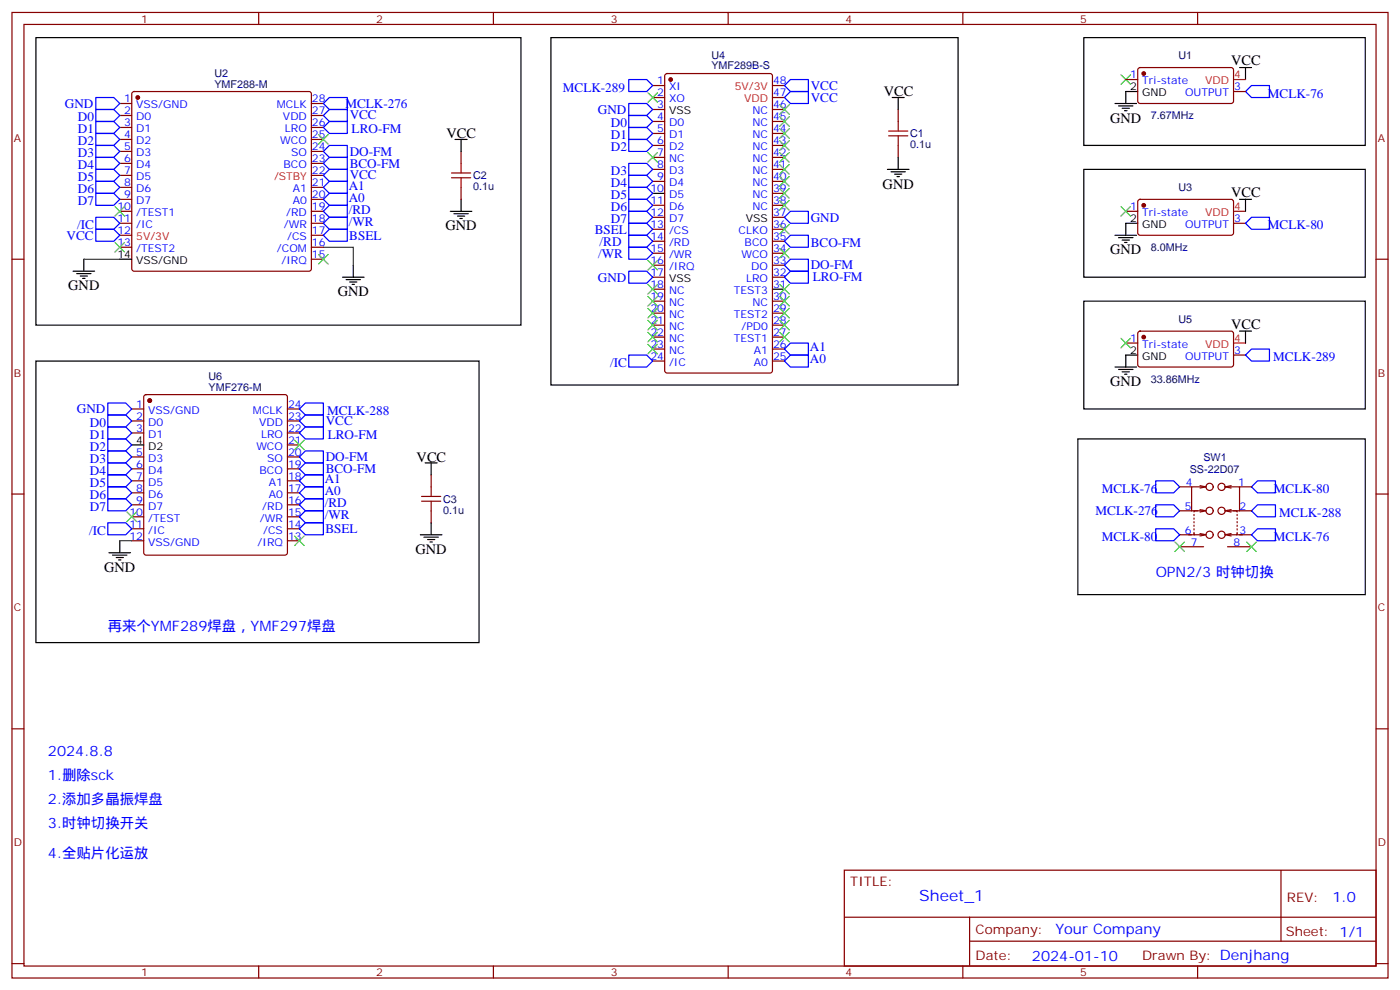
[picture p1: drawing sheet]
<svg xmlns="http://www.w3.org/2000/svg" width="412mm" height="292mm" viewBox="0 0 412 292" stroke-linecap="round" stroke-linejoin="round" font-family="sans-serif">
<g fill="none" stroke="#870000" stroke-width=".35">
<path d="M3.5 3.7h405.4v284.3h-405.4zM7.1 7.2h398.2v277.3h-398.2zM76.2 3.7v3.5M145.3 3.7v3.5M214.5 3.7v3.5M283.6 3.7v3.5M352.8 3.7v3.5M35.3 30.5h3.5M35.3 34h3.5M35.3 37.5h3.5M39 27.2l.5-.2h51.5l.5 .2 .2 .5v51.5l-.2 .5-.5 .2h-51.5l-.5-.3-.2-.4v-51.5zM91.7 30.5h3.5"/>
<path d="M91.7 34h3.5M91.7 37.5h3.5M192.3 25.2h3.5M192.3 28.7h3.5M192.3 32.2h3.5M192.3 35.8h3.5M192.3 39.3h3.5M196 21.9l.5-.2h30.3l.7 .4v87l-.4 .7-30.6 .1-.7-.5v-87zM227.5 25.2h3.6M227.5 28.7h3.6M227.5 32.2h3.6M227.5 35.8h3.6"/>
<path d="M227.5 39.3h3.6M264.6 32.2v3.6M331.6 23.4h3.5M335.4 20.1l.4-.2 27.1 .1 .5 .6-.1 9.4-.6 .5-27.1-.1-.5-.6v-9.2zM363.4 27h3.5M35.3 41.1h3.5M35.3 44.6h3.5M35.3 48.1h3.5M35.3 51.6h3.5M35.3 55.2h3.5M35.3 58.7h3.5M91.7 41.1h3.5"/>
<path d="M91.7 44.6h3.5M91.7 48.1h3.5M91.7 51.6h3.5M91.7 55.2h3.5M91.7 58.7h3.5M135.8 44.6v3.5M135.8 55.2v3.5M192.3 42.8h3.5M192.3 46.4h3.5M192.3 49.9h3.5M192.3 53.4h3.5M227.5 42.8h3.6"/>
<path d="M227.5 46.4h3.6M227.5 49.9h3.6M227.5 53.4h3.6M227.5 56.9h3.6M264.6 42.8v3.6M335.4 58.9l.4-.2 27.1 .1 .5 .6-.1 9.5-.6 .4-27.1-.1-.5-.6v-9.2zM3.5 76.3h3.6M35.3 62.2h3.5M35.3 65.8h3.5M35.3 69.3h3.5M35.3 72.8h3.5M91.7 76.3h3.5"/>
<path d="M91.7 62.2h3.5M91.7 65.8h3.5M91.7 69.3h3.5M91.7 72.8h3.5M192.3 64h3.5M192.3 71h3.5M192.3 74.6h3.5M192.3 78.1h3.5M192.3 67.5h3.5M227.5 60.5h3.6M227.5 64h3.6M227.5 71h3.6"/>
<path d="M227.5 74.6h3.6M227.5 78.1h3.6M331.6 62.2h3.5M363.4 65.8h3.5M405.3 76.3h3.6M192.3 81.6h3.5M192.3 88.7h3.5M192.3 92.2h3.5M192.3 95.7h3.5M192.3 99.3h3.5M192.3 85.2h3.5M227.5 81.6h3.6"/>
<path d="M227.5 88.7h3.6M227.5 92.2h3.6M227.5 95.7h3.6M227.5 99.3h3.6M335.4 97.7l.4-.2 27.1 .1 .5 .6-.1 9.5-.6 .4-27.1-.1-.5-.6v-9.2zM42.6 116.4l.4-.2h41l.5 .2 .2 .5v45.9l-.3 .5-.4 .2h-41l-.5-.3-.2-.4v-45.9zM192.3 102.8h3.5M192.3 106.3h3.5M227.5 102.8h3.6M227.5 106.3h3.6M331.6 101h3.5M363.4 104.6h3.5"/>
<path d="M38.8 120.4h3.5M38.8 124h3.5M38.8 127.5h3.5M38.8 134.5h3.5M38.8 138.1h3.5M84.7 120.4h3.5M84.7 124h3.5M84.7 127.5h3.5M84.7 134.5h3.5M84.7 138.1h3.5M84.7 131h3.5M127 139.8v3.6"/>
<path d="M3.5 145.5h3.6M38.8 141.6h3.5M38.8 145.1h3.5M38.8 148.7h3.5M38.8 152.2h3.5M38.8 155.7h3.5M38.8 159.2h3.5M84.7 141.6h3.5M84.7 145.1h3.5M84.7 148.7h3.5M84.7 152.2h3.5M84.7 155.7h3.5"/>
<path d="M84.7 159.2h3.5M127 150.4v3.6M347.5 143.4h3.5M347.5 150.4h5.3M347.5 157.5h4.4M351.7 156.8v.7h2.8M351.7 151.5v.3M351.7 152.5v.4M351.7 153.6v.4M351.7 154.7v.3M351.7 155.7v.4M353.5 157.1l1.7 .4-1.7 .3"/>
<path d="M353.5 150.1l1.7 .3-1.7 .4M353.5 143l1.7 .4M354.5 150.4h-2.8v.4M355.2 143.4h-4.2v7M355.2 143.4l-1.7 .3M360.9 143.4h4.2v7M360.9 143.4l1.8 .3M360.9 150.4l1.8 .4M360.9 157.5l1.8 .3M361.6 150.4h2.8v.4M362.7 143l-1.8 .4M362.7 150.1l-1.8 .3"/>
<path d="M362.7 157.1l-1.8 .4M363.4 150.4h5.3M364.2 157.5h4.5M364.4 156.8v.7h-2.8M364.4 151.5v.3M364.4 152.5v.4M364.4 153.6v.4M364.4 154.7v.3M364.4 155.7v.4M365.1 143.4h3.6M405.3 145.5h3.6M347.5 161h7"/>
<path d="M361.6 161h7.1M3.5 214.6h3.6M405.3 214.6h3.6M248.7 256.3h156.6v28.2h-156.6zM377.3 256.3v20.9M248.7 270.1h156.5M285.6 277.2h119.6M285.6 270.1v14.1M3.5 283.8h3.6M76.2 284.5v3.5M145.3 284.5v3.5M214.5 284.5v3.5"/>
<path d="M283.6 284.5v3.5M352.8 284.5v3.5M405.3 283.8h3.6"/>
<circle cx="356.3" cy="143.4" r="1.06"/>
<circle cx="356.3" cy="157.5" r="1.06"/>
<circle cx="356.3" cy="150.4" r="1.06"/>
<circle cx="359.8" cy="150.4" r="1.06"/>
<circle cx="359.8" cy="157.5" r="1.06"/>
<circle cx="359.8" cy="143.4" r="1.06"/>
</g>
<g fill="none" stroke="#000" stroke-width=".35">
<path d="M10.6 11.1h142.9v84.6h-142.9zM162.3 11.1h119.9v102.3h-119.9zM319.3 11.1h82.9v31.7h-82.9zM365.1 19.9h3.6M366.9 19.9v3.5M262.8 28.7h3.5M264.6 28.7v3.5M328.4 30.5h6.4M329.5 31.2h4.2M330.6 31.9h2.1M331.3 32.6h.7M335.1 27h-3.5v3.5"/>
<path d="M134.1 41.1h3.5M135.8 41.1v3.5M135.8 58.7v3.5M192.3 56.9h3.5M261.4 49.9h6.4M262.5 50.6h4.2M263.5 51.3h2.1M264.2 52h.7M264.6 46.4v3.5M319.3 49.9h82.9v31.7h-82.9zM365.1 58.7h3.6M366.9 58.7v3.5"/>
<path d="M21.5 79.9h6.4M24.7 76.3v3.6M35.3 76.3h3.5M104.1 78.1v3.5M132.6 62.2h6.4M133.7 62.9h4.2M134.8 63.6h2.1M135.5 64.3h.7M328.4 69.3h6.4M329.5 70h4.2M330.6 70.7h2.1M331.3 71.4h.7"/>
<path d="M335.1 65.8h-3.5v3.5M22.6 80.6h4.2M23.6 81.3h2.2M24.3 82h.7M100.9 81.6h6.3M102 82.3h4.2M103 83h2.1M103.7 83.7h.7M227.5 85.2h3.6M319.3 88.7h82.9v31.7h-82.9zM365.1 97.5h3.6M366.9 97.5v3.5"/>
<path d="M10.6 106.3h130.5v82.9h-130.5zM328.4 108.1h6.4M329.5 108.8h4.2M330.6 109.5h2.1M331.3 110.2h.7M335.1 104.6h-3.5v3.5M38.8 131h3.5M125.2 136.3h3.6M127 136.3v3.5M317.5 129.3h84.7v45.8h-84.7zM35.3 159.2v3.6M123.8 157.5h6.4"/>
<path d="M124.9 158.2h4.2M125.9 158.9h2.2M126.6 159.6h.8M127 154v3.5M32.1 162.8h6.4M33.2 163.5h4.2M34.2 164.2h2.1M34.9 164.9h.7"/>
</g>
<path d="M24.7 76.3h10.6M95.2 72.8h8.9v5.3M35.3 159.2h3.5" fill="none" stroke="#008700" stroke-width=".35"/>
<g fill="#870000" stroke="#870000" stroke-width=".35">
<circle cx="40.6" cy="28.7" r=".53"/>
<circle cx="44.1" cy="118" r=".53"/>
<circle cx="197.6" cy="23.4" r=".53"/>
<circle cx="336.9" cy="21.7" r=".53"/>
<circle cx="336.9" cy="60.5" r=".53"/>
<circle cx="336.9" cy="99.3" r=".53"/>
</g>
<path d="M261.8 38.6h5.6M264.6 35.8v2.8M133 52.4h5.6M133 50.9h5.6M135.8 48.1v2.8M135.8 52.4v2.8M261.8 40h5.6M264.6 40v2.8M124.2 147.6h5.6M124.2 146.2h5.6M127 143.4v2.8M127 147.6v2.8" fill="none" stroke="#a10000" stroke-width=".35"/>
<g fill="none" stroke="#00f" stroke-width=".35">
<path d="M28.2 39.3h5.3l1.8 1.8-1.8 1.7h-5.3zM28.2 35.8h5.3l1.8 1.7-1.8 1.8h-5.3zM28.2 32.2h5.3l1.8 1.8-1.8 1.8h-5.3zM28.2 28.7h5.3l1.8 1.8-1.8 1.7h-5.3zM95.2 37.5l1.8-1.7h5.3v3.5h-5.3zM95.2 34l1.8-1.8h5.3v3.6h-5.3zM95.2 30.5l1.8-1.8h5.3v3.5h-5.3zM185.2 34h5.3l1.8 1.8-1.8 1.7h-5.3zM185.2 37.5h5.3l1.8 1.8-1.8 1.8h-5.3zM185.2 30.5h5.3l1.8 1.7-1.8 1.8h-5.3zM185.2 23.4h5.3l1.8 1.8-1.8 1.8h-5.3zM232.8 23.4h5.3v3.6h-5.3l-1.7-1.8z"/>
<path d="M232.8 27h5.3v3.5h-5.3l-1.7-1.8zM366.9 27l1.8-1.8h5.2v3.5h-5.2zM28.2 56.9h5.3l1.8 1.8-1.8 1.8h-5.3zM28.2 53.4h5.3l1.8 1.8-1.8 1.7h-5.3zM28.2 49.9h5.3l1.8 1.7-1.8 1.8h-5.3zM28.2 46.4h5.3l1.8 1.7-1.8 1.8h-5.3zM28.2 42.8h5.3l1.8 1.8-1.8 1.8h-5.3zM95.2 48.1l1.8-1.7h5.3v3.5h-5.3zM95.2 44.6l1.8-1.8h5.3v3.6h-5.3zM95.2 58.7l1.8-1.8h5.3v3.6h-5.3zM95.2 55.2l1.8-1.8h5.3v3.5h-5.3zM97 49.9h5.3v3.5h-5.3l-1.8-1.8z"/>
<path d="M185.2 41.1h5.3l1.8 1.7-1.8 1.8h-5.3zM185.2 48.1h5.3l1.8 1.8-1.8 1.7h-5.3zM185.2 55.2h5.3l1.8 1.7-1.8 1.8h-5.3zM185.2 58.7h5.3l1.8 1.8-1.8 1.7h-5.3zM185.2 51.6h5.3l1.8 1.8-1.8 1.8h-5.3zM28.2 64h5.3l1.8 1.8-1.8 1.7h-5.3zM28.2 67.5h5.3l1.8 1.8-1.8 1.7h-5.3zM95.2 62.2l1.8-1.7h5.3v3.5h-5.3zM95.2 65.8l1.8-1.8h5.3v3.5h-5.3zM95.2 69.3l1.8-1.8h5.3v3.5h-5.3zM185.2 62.2h5.3l1.8 1.8-1.8 1.8h-5.3zM185.2 79.9h5.3l1.8 1.7-1.8 1.8h-5.3z"/>
<path d="M185.2 65.8h5.3l1.8 1.7-1.8 1.8h-5.3zM185.2 72.8h5.3l1.8 1.8-1.8 1.7h-5.3zM185.2 69.3h5.3l1.8 1.7-1.8 1.8h-5.3zM231.1 78.1l1.7-1.8h5.3v3.6h-5.3zM232.8 62.2h5.3v3.6h-5.3l-1.7-1.8zM232.8 69.3h5.3v3.5h-5.3l-1.7-1.8zM366.9 65.8l1.8-1.8h5.2v3.5h-5.2zM231.1 81.6l1.7-1.7h5.3v3.5h-5.3zM31.7 118.7h5.3l1.8 1.7-1.8 1.8h-5.3zM90 118.7h5.2v3.5h-5.2l-1.8-1.8zM185.2 104.6h5.3l1.8 1.7-1.8 1.8h-5.3zM231.1 106.3l1.7-1.7h5.3v3.5h-5.3z"/>
<path d="M231.1 102.8l1.7-1.8h5.3v3.6h-5.3zM368.7 102.8h5.2v3.5h-5.2l-1.8-1.7zM31.7 122.2h5.3l1.8 1.8-1.8 1.7h-5.3zM31.7 125.7h5.3l1.8 1.8-1.8 1.8h-5.3zM31.7 129.3h5.3l1.8 1.7-1.8 1.8h-5.3zM31.7 132.8h5.3l1.8 1.7-1.8 1.8h-5.3zM31.7 136.3h5.3l1.8 1.8-1.8 1.7h-5.3zM31.7 139.8h5.3l1.8 1.8-1.8 1.8h-5.3zM88.2 138.1l1.8-1.8h5.2v3.5h-5.2zM88.2 134.5l1.8-1.7h5.2v3.5h-5.2zM90 125.7h5.2v3.6h-5.2l-1.8-1.8zM90 122.2h5.2v3.5h-5.2l-1.8-1.7z"/>
<path d="M31.7 143.4h5.3l1.8 1.7-1.8 1.8h-5.3zM31.7 146.9h5.3l1.8 1.8-1.8 1.7h-5.3zM31.7 154h5.3l1.8 1.7-1.8 1.8h-5.3zM88.2 155.7l1.8-1.7h5.2v3.5h-5.2zM88.2 152.2l1.8-1.8h5.2v3.6h-5.2zM88.2 148.7l1.8-1.8h5.2v3.5h-5.2zM88.2 141.6l1.8-1.8h5.2v3.6h-5.2zM88.2 145.1l1.8-1.7h5.2v3.5h-5.2zM340.4 148.7h5.3l1.8 1.7-1.8 1.8h-5.3zM340.4 141.6h5.3l1.8 1.8-1.8 1.7h-5.3zM340.4 155.7h5.3l1.8 1.8-1.8 1.7h-5.3zM370.4 148.7h5.3v3.5h-5.3l-1.7-1.8z"/>
<path d="M370.4 141.6h5.3v3.5h-5.3l-1.7-1.7zM370.4 155.7h5.3v3.5h-5.3l-1.7-1.7z"/>
</g>
<g fill="none" stroke="#3c3" stroke-width=".35">
<path d="M93.8 39.7l2.9 2.8M96.7 39.7l-2.9 2.8M190.9 27.3l2.8 2.8M193.7 27.3l-2.8 2.8M229.7 30.8l2.8 2.9M229.7 34.4l2.8 2.8M229.7 37.9l2.8 2.8M232.5 30.8l-2.8 2.9M232.5 34.4l-2.8 2.8M232.5 37.9l-2.8 2.8M330.2 22l2.8 2.8M333 22l-2.8 2.8"/>
<path d="M190.9 44.9l2.8 2.9M193.7 44.9l-2.8 2.9M229.7 41.4l2.8 2.8M229.7 44.9l2.8 2.9M229.7 48.5l2.8 2.8M229.7 52l2.8 2.8M229.7 59.1l2.8 2.8M229.7 55.5l2.8 2.8M232.5 41.4l-2.8 2.8M232.5 44.9l-2.8 2.9M232.5 48.5l-2.8 2.8M232.5 52l-2.8 2.8"/>
<path d="M232.5 55.5l-2.8 2.8M232.5 59.1l-2.8 2.8M33.9 71.4l2.8 2.8M33.9 60.8l2.8 2.8M36.7 71.4l-2.8 2.8M36.7 60.8l-2.8 2.8M93.8 74.9l2.9 2.9M96.7 74.9l-2.9 2.9M190.9 76.7l2.8 2.8M193.7 76.7l-2.8 2.8M229.7 73.2l2.8 2.8M229.7 66.1l2.8 2.8"/>
<path d="M232.5 73.2l-2.8 2.8M232.5 66.1l-2.8 2.8M330.2 60.8l2.8 2.8M333 60.8l-2.8 2.8M190.9 90.8l2.8 2.8M190.9 87.3l2.8 2.8M190.9 83.7l2.8 2.9M190.9 97.9l2.8 2.8M190.9 94.3l2.8 2.9M193.7 83.7l-2.8 2.9M193.7 87.3l-2.8 2.8M193.7 90.8l-2.8 2.8"/>
<path d="M193.7 97.9l-2.8 2.8M193.7 94.3l-2.8 2.9M229.7 97.9l2.8 2.8M229.7 94.3l2.8 2.9M229.7 90.8l2.8 2.8M229.7 87.3l2.8 2.8M229.7 83.7l2.8 2.9M232.5 97.9l-2.8 2.8M232.5 94.3l-2.8 2.9M232.5 90.8l-2.8 2.8M232.5 87.3l-2.8 2.8M232.5 83.7l-2.8 2.9"/>
<path d="M330.2 99.6l2.8 2.8M333 99.6l-2.8 2.8M190.9 101.4l2.8 2.8M193.7 101.4l-2.8 2.8M86.8 129.6l2.8 2.8M89.6 129.6l-2.8 2.8M37.4 150.8l2.8 2.8M40.2 150.8l-2.8 2.8M86.8 157.8l2.8 2.9M89.6 157.8l-2.8 2.9M346.1 159.6l2.8 2.8M348.9 159.6l-2.8 2.8"/>
<path d="M367.2 159.6l2.9 2.8M370.1 159.6l-2.9 2.8"/>
</g>
<path d="M363.4 23.4h3.5M192.3 60.5h3.5M227.5 67.5h3.6M363.4 62.2h3.5M363.4 101h3.5" fill="none" stroke="#f00" stroke-width=".35"/>
<text font-size="4.6" fill="#00f" x="270.8" y="265.3">Sheet_1</text>
<g font-size="4.2">
<text x="362.7" y="19.2">VCC</text>
<text x="260.4" y="28.4">VCC</text>
<text x="131.6" y="40.7">VCC</text>
<text x="327" y="36.1">GND</text>
<text x="260" y="55.5">GND</text>
<text x="362.7" y="58">VCC</text>
<text x="131.2" y="67.9">GND</text>
<text x="327" y="74.9">GND</text>
<text x="20.1" y="85.5">GND</text>
<text x="99.5" y="87.3">GND</text>
<text x="362.7" y="96.8">VCC</text>
<text x="327" y="113.7">GND</text>
<text x="122.7" y="136">VCC</text>
<text x="122.4" y="163.1">GND</text>
<text x="30.7" y="168.4">GND</text>
</g>
<g font-size="4.2" fill="#00f">
<text x="340.4" y="169.8">OPN2/3 时钟切换</text>
<text x="31.7" y="185.7">再来个YMF289焊盘，YMF297焊盘</text>
<text x="14.1" y="222.7">2024.8.8</text>
<text x="14.1" y="229.8">1.删除sck</text>
<text x="14.1" y="236.9">2.添加多晶振焊盘</text>
<text x="14.1" y="243.9">3.时钟切换开关</text>
<text x="14.1" y="252.7">4.全贴片化运放</text>
<text x="392.5" y="265.5">1.0</text>
<text x="310.9" y="275.1">Your Company</text>
<text x="304" y="282.9">2024-01-10</text>
</g>
<g font-size="3.9" fill="#00f">
<text x="165.8" y="27">MCLK-289</text>
<text x="238.8" y="26.5">VCC</text>
<text x="238.8" y="30">VCC</text>
<text x="373.5" y="28.7">MCLK-76</text>
<text x="19.1" y="31.8">GND</text>
<text x="23" y="35.8">D0</text>
<text x="101.7" y="31.8">MCLK-276</text>
<text x="103" y="35.2">VCC</text>
<text x="176.1" y="33.5">GND</text>
<text x="23" y="39.3">D1</text>
<text x="103.6" y="39.3">LRO-FM</text>
<text x="179.9" y="37.5">D0</text>
<text x="179.9" y="41.1">D1</text>
<text x="23" y="46.4">D3</text>
<text x="23" y="42.8">D2</text>
<text x="103" y="45.8">DO-FM</text>
<text x="179.9" y="44.6">D2</text>
<text x="23" y="53.4">D5</text>
<text x="23" y="49.9">D4</text>
<text x="103" y="49.4">BCO-FM</text>
<text x="103" y="52.8">VCC</text>
<text x="179.9" y="51.6">D3</text>
<text x="23" y="56.9">D6</text>
<text x="102.7" y="59.4">A0</text>
<text x="102.7" y="55.9">A1</text>
<text x="179.9" y="58.7">D5</text>
<text x="179.9" y="55.2">D4</text>
<text x="23" y="60.5">D7</text>
<text x="102.7" y="62.9">/RD</text>
<text x="179.9" y="62.2">D6</text>
<text x="179.9" y="65.8">D7</text>
<text x="238.8" y="65.3">GND</text>
<text x="19.6" y="70.6">VCC</text>
<text x="22.8" y="67.5">/IC</text>
<text x="102.7" y="66.5">/WR</text>
<text x="102.9" y="70.6">BSEL</text>
<text x="175.2" y="69">BSEL</text>
<text x="373.5" y="67.5">MCLK-80</text>
<text x="176.2" y="75.8">/WR</text>
<text x="176.6" y="72.3">/RD</text>
<text x="238.8" y="72.6">BCO-FM</text>
<text x="176.1" y="82.9">GND</text>
<text x="238.8" y="79.4">DO-FM</text>
<text x="239.4" y="82.7">LRO-FM</text>
<text x="238.6" y="107">A0</text>
<text x="238.6" y="103.5">A1</text>
<text x="375.1" y="106.3">MCLK-289</text>
<text x="179.8" y="108.1">/IC</text>
<text x="22.7" y="121.7">GND</text>
<text x="26.5" y="125.7">D0</text>
<text x="96" y="125.2">VCC</text>
<text x="96.4" y="122.2">MCLK-288</text>
<text x="26.5" y="129.3">D1</text>
<text x="96.5" y="129.3">LRO-FM</text>
<text x="26.5" y="132.8">D2</text>
<text x="26.5" y="136.3">D3</text>
<text x="96" y="135.8">DO-FM</text>
<text x="26.5" y="139.8">D4</text>
<text x="26.5" y="143.4">D5</text>
<text x="95.7" y="142.3">A1</text>
<text x="96" y="139.3">BCO-FM</text>
<text x="26.5" y="146.9">D6</text>
<text x="95.7" y="149.4">/RD</text>
<text x="95.7" y="145.8">A0</text>
<text x="324.6" y="145.1">MCLK-76</text>
<text x="375.2" y="145.1">MCLK-80</text>
<text x="26.5" y="150.4">D7</text>
<text x="95.7" y="152.9">/WR</text>
<text x="322.7" y="151.7">MCLK-276</text>
<text x="376.8" y="152.2">MCLK-288</text>
<text x="26.3" y="157.5">/IC</text>
<text x="95.8" y="157.1">BSEL</text>
<text x="324.6" y="159.2">MCLK-80</text>
<text x="375.2" y="159.2">MCLK-76</text>
</g>
<g font-size="3.9" fill="#800">
<text x="250.5" y="260.8">TITLE:</text>
<text x="379.1" y="265.5">REV:</text>
<text x="287.4" y="275">Company:</text>
<text x="378.7" y="275.7">Sheet: 1/1</text>
<text x="287.4" y="282.7">Date:</text>
<text x="336.4" y="282.8">Drawn By: Denjhang</text>
</g>
<g font-size="3.2" fill="#800">
<text x="41.6" y="6.7">1</text>
<text x="110.8" y="6.7">2</text>
<text x="179.9" y="6.7">3</text>
<text x="249.1" y="6.7">4</text>
<text x="318.2" y="6.7">5</text>
<text x="4.1" y="41.8">A</text>
<text x="405.9" y="41.8">A</text>
<text x="4.1" y="110.9">B</text>
<text x="405.9" y="110.9">B</text>
<text x="4.1" y="180.1">C</text>
<text x="405.9" y="180.1">C</text>
<text x="4.1" y="249.2">D</text>
<text x="405.9" y="249.2">D</text>
<text x="41.6" y="287.5">1</text>
<text x="110.8" y="287.5">2</text>
<text x="179.9" y="287.5">3</text>
<text x="249.1" y="287.5">4</text>
<text x="318.2" y="287.5">5</text>
</g>
<g font-size="3.2" fill="#000080">
<text x="209.6" y="17.4">U4</text>
<text x="347.1" y="17.5">U1</text>
<text x="63.2" y="22.6">U2</text>
<text x="209.6" y="20.4">YMF289B-S</text>
<text x="63.2" y="25.8">YMF288-M</text>
<text x="339" y="35.2">7.67MHz</text>
<text x="268.1" y="40.4">C1</text>
<text x="268.1" y="43.7">0.1u</text>
<text x="139.4" y="52.8">C2</text>
<text x="139.3" y="56">0.1u</text>
<text x="347.1" y="56.3">U3</text>
<text x="339" y="74">8.0MHz</text>
<text x="347.1" y="95.1">U5</text>
<text x="61.4" y="112">U6</text>
<text x="339" y="112.8">33.86MHz</text>
<text x="61.4" y="115.1">YMF276-M</text>
<text x="354.5" y="135.7">SW1</text>
<text x="350.5" y="139.2">SS-22D07</text>
<text x="130.5" y="148">C3</text>
<text x="130.5" y="151.2">0.1u</text>
</g>
<g font-size="3.2" fill="#00f">
<text x="332.9" y="23.1">1</text>
<text x="193.6" y="28.4">2</text>
<text x="193.6" y="24.8">1</text>
<text x="197.1" y="26.6">XI</text>
<text x="227.7" y="24.8">48</text>
<text x="227.7" y="28.4">47</text>
<text x="336.4" y="24.8">Tri-state</text>
<text x="349.1" y="28.4">OUTPUT</text>
<text x="363.5" y="26.6">3</text>
<text x="36.6" y="30.1">1</text>
<text x="36.6" y="33.7">2</text>
<text x="40.1" y="31.9">VSS/GND</text>
<text x="40.1" y="35.4">D0</text>
<text x="81.6" y="31.9">MCLK</text>
<text x="83.4" y="35.4">VDD</text>
<text x="91.9" y="33.7">27</text>
<text x="91.9" y="30.1">28</text>
<text x="193.6" y="35.4">4</text>
<text x="193.6" y="31.9">3</text>
<text x="197.1" y="30.1">XO</text>
<text x="221.6" y="33.7">NC</text>
<text x="227.7" y="31.9">46</text>
<text x="227.7" y="35.4">45</text>
<text x="36.6" y="37.2">3</text>
<text x="36.6" y="40.7">4</text>
<text x="40.1" y="38.9">D1</text>
<text x="83.9" y="38.9">LRO</text>
<text x="91.9" y="40.7">25</text>
<text x="91.9" y="37.2">26</text>
<text x="193.6" y="38.9">5</text>
<text x="197.1" y="40.7">D1</text>
<text x="197.1" y="37.2">D0</text>
<text x="221.6" y="37.2">NC</text>
<text x="221.6" y="40.7">NC</text>
<text x="227.7" y="38.9">44</text>
<text x="36.6" y="44.2">5</text>
<text x="36.6" y="47.8">6</text>
<text x="40.1" y="42.5">D2</text>
<text x="40.1" y="46">D3</text>
<text x="82.6" y="42.5">WCO</text>
<text x="85.7" y="46">SO</text>
<text x="91.9" y="47.8">23</text>
<text x="91.9" y="44.2">24</text>
<text x="193.6" y="46">7</text>
<text x="193.6" y="42.5">6</text>
<text x="197.1" y="47.8">NC</text>
<text x="197.1" y="44.2">D2</text>
<text x="221.6" y="44.2">NC</text>
<text x="221.6" y="47.8">NC</text>
<text x="227.7" y="42.5">43</text>
<text x="227.7" y="46">42</text>
<text x="36.6" y="51.3">7</text>
<text x="40.1" y="49.5">D4</text>
<text x="40.1" y="53.1">D5</text>
<text x="83.5" y="49.5">BCO</text>
<text x="91.9" y="51.3">22</text>
<text x="193.6" y="53.1">9</text>
<text x="193.6" y="49.5">8</text>
<text x="197.1" y="51.3">D3</text>
<text x="221.6" y="51.3">NC</text>
<text x="227.7" y="49.5">41</text>
<text x="227.7" y="53.1">40</text>
<text x="36.6" y="54.8">8</text>
<text x="36.6" y="58.3">9</text>
<text x="40.1" y="56.6">D6</text>
<text x="86.2" y="56.6">A1</text>
<text x="91.9" y="58.3">20</text>
<text x="91.9" y="54.8">21</text>
<text x="191.6" y="56.6">10</text>
<text x="197.1" y="58.3">D5</text>
<text x="197.1" y="54.8">D4</text>
<text x="221.6" y="54.8">NC</text>
<text x="221.6" y="58.3">NC</text>
<text x="227.7" y="56.6">39</text>
<text x="34.6" y="61.9">10</text>
<text x="34.6" y="65.4">11</text>
<text x="40.1" y="60.1">D7</text>
<text x="40.1" y="63.6">/TEST1</text>
<text x="84.3" y="63.6">/RD</text>
<text x="86.2" y="60.1">A0</text>
<text x="91.9" y="65.4">18</text>
<text x="91.9" y="61.9">19</text>
<text x="191.6" y="63.6">12</text>
<text x="191.6" y="60.1">11</text>
<text x="197.1" y="65.4">D7</text>
<text x="197.1" y="61.9">D6</text>
<text x="221.6" y="61.9">NC</text>
<text x="227.7" y="60.1">38</text>
<text x="227.7" y="63.6">37</text>
<text x="332.9" y="61.9">1</text>
<text x="336.4" y="63.6">Tri-state</text>
<text x="363.5" y="65.4">3</text>
<text x="34.6" y="68.9">12</text>
<text x="40.1" y="67.2">/IC</text>
<text x="83.6" y="67.2">/WR</text>
<text x="84.6" y="70.7">/CS</text>
<text x="91.9" y="68.9">17</text>
<text x="191.6" y="70.7">14</text>
<text x="191.6" y="67.2">13</text>
<text x="197.1" y="68.9">/CS</text>
<text x="217.6" y="68.9">CLKO</text>
<text x="227.7" y="67.2">36</text>
<text x="227.7" y="70.7">35</text>
<text x="349.1" y="67.2">OUTPUT</text>
<text x="34.6" y="72.5">13</text>
<text x="40.1" y="74.2">/TEST2</text>
<text x="81.6" y="74.2">/COM</text>
<text x="82.9" y="77.8">/IRQ</text>
<text x="91.9" y="76">15</text>
<text x="91.9" y="72.5">16</text>
<text x="191.6" y="77.8">16</text>
<text x="191.6" y="74.2">15</text>
<text x="197.1" y="76">/WR</text>
<text x="197.1" y="72.5">/RD</text>
<text x="218.4" y="76">WCO</text>
<text x="219.3" y="72.5">BCO</text>
<text x="227.7" y="74.2">34</text>
<text x="227.7" y="77.8">33</text>
<text x="191.6" y="81.3">17</text>
<text x="197.1" y="79.5">/IRQ</text>
<text x="219.8" y="83">LRO</text>
<text x="221.3" y="79.5">DO</text>
<text x="227.7" y="81.3">32</text>
<text x="191.6" y="88.3">19</text>
<text x="191.6" y="84.8">18</text>
<text x="197.1" y="86.6">NC</text>
<text x="216.1" y="86.6">TEST3</text>
<text x="227.7" y="84.8">31</text>
<text x="227.7" y="88.3">30</text>
<text x="191.6" y="95.4">21</text>
<text x="191.6" y="91.9">20</text>
<text x="197.1" y="93.6">NC</text>
<text x="197.1" y="90.1">NC</text>
<text x="216.1" y="93.6">TEST2</text>
<text x="221.6" y="90.1">NC</text>
<text x="227.7" y="91.9">29</text>
<text x="227.7" y="95.4">28</text>
<text x="191.6" y="98.9">22</text>
<text x="197.1" y="100.7">NC</text>
<text x="197.1" y="97.2">NC</text>
<text x="216.1" y="100.7">TEST1</text>
<text x="218.4" y="97.2">/PD0</text>
<text x="227.7" y="98.9">27</text>
<text x="332.9" y="100.7">1</text>
<text x="191.6" y="106">24</text>
<text x="191.6" y="102.4">23</text>
<text x="197.1" y="107.7">/IC</text>
<text x="197.1" y="104.2">NC</text>
<text x="222.1" y="104.2">A1</text>
<text x="222.1" y="107.7">A0</text>
<text x="227.7" y="102.4">26</text>
<text x="227.7" y="106">25</text>
<text x="336.4" y="102.4">Tri-state</text>
<text x="349.1" y="106">OUTPUT</text>
<text x="363.5" y="104.2">3</text>
<text x="40.1" y="120.1">1</text>
<text x="40.1" y="123.6">2</text>
<text x="43.6" y="121.8">VSS/GND</text>
<text x="43.6" y="125.4">D0</text>
<text x="74.5" y="121.8">MCLK</text>
<text x="76.3" y="125.4">VDD</text>
<text x="84.8" y="123.6">23</text>
<text x="84.8" y="120.1">24</text>
<text x="40.1" y="127.1">3</text>
<text x="43.6" y="128.9">D1</text>
<text x="76.9" y="128.9">LRO</text>
<text x="84.8" y="130.7">21</text>
<text x="84.8" y="127.1">22</text>
<text x="40.1" y="134.2">5</text>
<text x="40.1" y="137.7">6</text>
<text x="43.6" y="136">D3</text>
<text x="75.5" y="132.4">WCO</text>
<text x="78.7" y="136">SO</text>
<text x="84.8" y="137.7">19</text>
<text x="84.8" y="134.2">20</text>
<text x="40.1" y="141.3">7</text>
<text x="43.6" y="139.5">D4</text>
<text x="43.6" y="143">D5</text>
<text x="76.5" y="139.5">BCO</text>
<text x="79.2" y="143">A1</text>
<text x="84.8" y="141.3">18</text>
<text x="349.3" y="143">4</text>
<text x="364.8" y="143">1</text>
<text x="40.1" y="144.8">8</text>
<text x="40.1" y="148.3">9</text>
<text x="43.6" y="146.5">D6</text>
<text x="79.2" y="146.5">A0</text>
<text x="84.8" y="148.3">16</text>
<text x="84.8" y="144.8">17</text>
<text x="38.1" y="151.8">10</text>
<text x="38.1" y="155.4">11</text>
<text x="43.6" y="150.1">D7</text>
<text x="43.6" y="153.6">/TEST</text>
<text x="76.6" y="153.6">/WR</text>
<text x="77.3" y="150.1">/RD</text>
<text x="84.8" y="155.4">14</text>
<text x="84.8" y="151.8">15</text>
<text x="349" y="150.1">5</text>
<text x="365.1" y="150.1">2</text>
<text x="38.1" y="158.9">12</text>
<text x="43.6" y="157.1">/IC</text>
<text x="43.6" y="160.7">VSS/GND</text>
<text x="75.9" y="160.7">/IRQ</text>
<text x="77.5" y="157.1">/CS</text>
<text x="84.8" y="158.9">13</text>
<text x="349" y="157.1">6</text>
<text x="350.8" y="160.7">7</text>
<text x="363.4" y="160.7">8</text>
<text x="365.1" y="157.1">3</text>
</g>
<g font-size="3.2" fill="#f00">
<text x="363.5" y="23.1">4</text>
<text x="216.4" y="26.6">5V/3V</text>
<text x="355" y="24.8">VDD</text>
<text x="219.2" y="30.1">VDD</text>
<text x="80.7" y="53.1">/STBY</text>
<text x="355" y="63.6">VDD</text>
<text x="363.5" y="61.9">4</text>
<text x="40.1" y="70.7">5V/3V</text>
<text x="363.5" y="100.7">4</text>
<text x="355" y="102.4">VDD</text>
</g>
<g font-size="3.2">
<text x="332.9" y="26.6">2</text>
<text x="336.4" y="28.4">GND</text>
<text x="197.1" y="33.7">VSS</text>
<text x="219.7" y="65.4">VSS</text>
<text x="332.9" y="65.4">2</text>
<text x="336.4" y="67.2">GND</text>
<text x="34.6" y="76">14</text>
<text x="40.1" y="77.8">VSS/GND</text>
<text x="197.1" y="83">VSS</text>
<text x="332.9" y="104.2">2</text>
<text x="336.4" y="106">GND</text>
<text x="40.1" y="130.7">4</text>
<text x="43.6" y="132.4">D2</text>
</g>
</svg>
